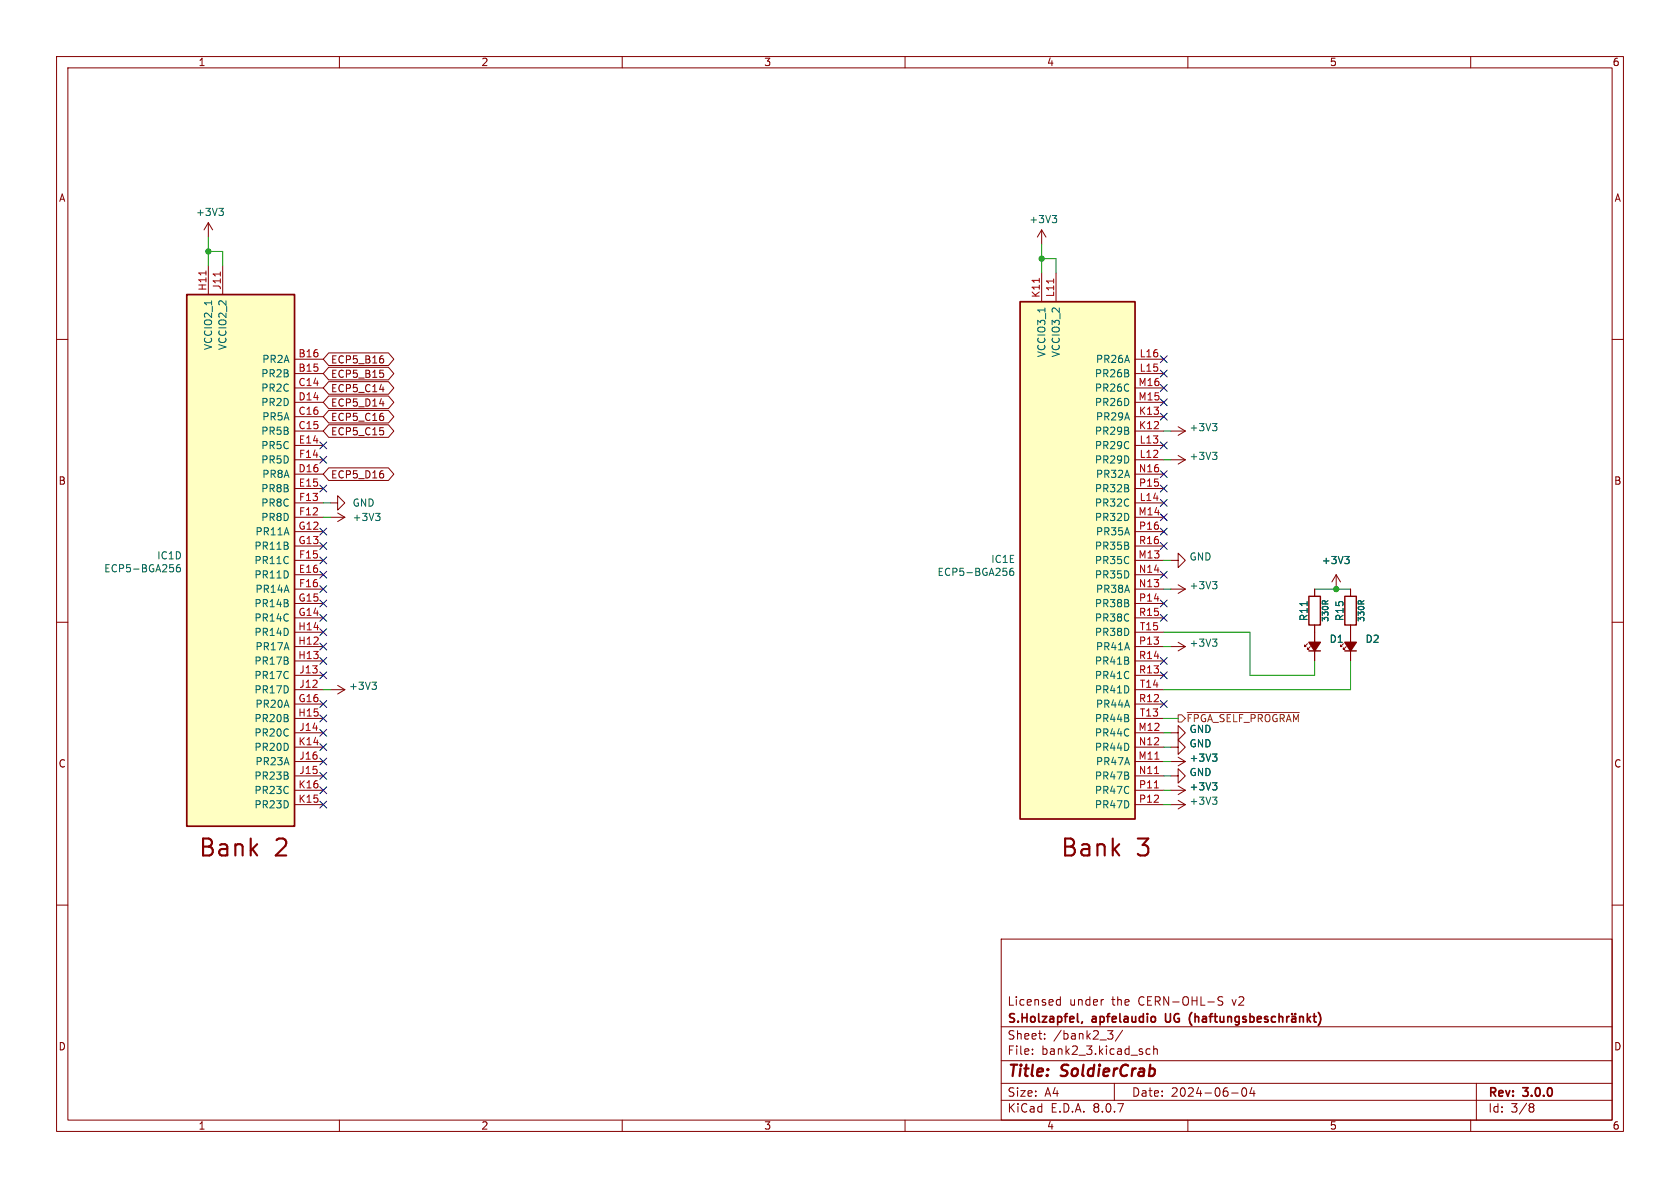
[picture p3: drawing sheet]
<svg xmlns="http://www.w3.org/2000/svg" width="297mm" height="210mm" viewBox="0 0 297 210" stroke-linecap="round" stroke-linejoin="round" font-family="sans-serif">
<g fill="none" stroke="#840000" stroke-width=".18">
<path d="M10 10h277v190h-277zM12 12h273v186h-273zM60 10v2M110 10v2M160 10v2M210 10v2M260 10v2M36.8 39.4l-.7 1.2M36.8 39.4v2.5M36.8 39.4l.8 1.2M10 60h2M285 60h2"/>
<path d="M58.4 88.9h1.3v-1.3l1.3 1.3-1.3 1.3v-1.3M58.4 91.4h2.6M59.7 90.7l1.3 .7M61 91.4l-1.3 .8M10 110h2M231.1 113.8l-.5 .5v-.3v.3h.3M231.6 114.3l-.5 .5v-.2v.2h.3M232.4 104.1v1.3M232.4 110.5v6.3M236.2 101.6l-.7 1.3M236.2 101.6v2.5M236.2 101.6l.8 1.3"/>
<path d="M238 114.3l-.5 .5v-.2v.2h.2M238.8 104.1v1.3M238.8 110.5v6.3M285 110h2M58.4 121.9h2.6M59.7 121.2l1.3 .7M61 121.9l-1.3 .8M207 129.5h1.3v-1.2l1.2 1.2-1.2 1.3v-1.3M207 132.1h1.3v-1.3l1.2 1.3-1.2 1.3v-1.3M207 134.6h2.5M208.3 133.9l1.2 .7M209.5 134.6l-1.2 .8"/>
<path d="M10 160h2M177 166h108v32h-108zM186.9 177.6h.6M186.9 176.8h.6M187.5 176.2v1.5M195 176.7h.1M216.2 176.3l-.6-.1-.2 .1v.5l.6 .3 .2 .3-.3 .3-.6-.1M285 160h2M60 198v2M110 198v2M160 198v2M177 194.5h108"/>
<path d="M177 191.5h108M177 187.5h108M177 181.5h108M182.5 186.3v.1M182.5 185.5v.1M184.7 183.6v.1M184.7 182.8v.1M196.7 182.2l-.5 .6 .5 .1v.5l-.2 .3h-.5M197 191.5v3M198.5 182.1l-1.3 2M203.3 185.5l-.4-.1-.3 .3v.4l.1 .2h.6M204 185.5l.2-.1 .3 .1 .1 .9"/>
<path d="M204 184.9v1.5M210 198v2M217.7 193.2h1.2M219.7 192.4l.2-.1a.81 .81 0 0 1 .6 .6 .81 .81 0 0 1-.3 .8l-.2 .1a.81 .81 0 0 1-.3-1.4zM221.3 192.2l-.3 1.1h.9M221.7 192.8v1M260 198v2M261 191.5v6.5M270.6 195.1l.4 .1 .2 .2-.3 .3M270.6 195.7h.3M270.9 195.7l.2 .2 .1 .4-.2 .2-.4 .1"/>
</g>
<g fill="none" stroke="#840000" stroke-width=".3">
<path d="M190.5 179.2v1.3l.2 .2M206.1 179.2v1.3M210.7 179l-.3 .4M211.3 179.2v1.5M211.3 179.8l.2-.1 .3 .1 .1 .9M212.6 179.8h.6l.1 .9M213.8 179.7h.5M214.3 179.2l-.3 .2v1.3M214.6 179.7h.6M214.8 179.2v1.3l.4 .2M215.7 179.7l.1 .9 .3 .1 .2-.2M216.3 179.7v1"/>
<path d="M217.1 179.8l.2-.1 .3 .1 .1 .9M217.1 179.7v1M219.1 179.8l-.5-.1-.3 .3v.4l.2 .2h.6M219.1 179.7v1.2l-.3 .3-.4-.1M220.3 179.8l-.4-.1-.2 .2 .1 .2 .5 .2v.3h-.6M221 179.8l.4-.1 .3 .3v.4l-.1 .2h-.6M221 179.2v1.5M224.1 179.8l-.3-.1-.2 .2v.2l.5 .2v.3h-.5M225.5 179.8l-.4-.1-.3 .3v.4l.1 .2h.6M226.1 179.8l.2-.1 .4 .1 .1 .9M226.1 179.2v1.5M227.5 179.7v1"/>
<path d="M227.9 179.7l-.3 .1-.1 .2M228.4 179.8h.6l.1 .9M228.4 179.2v.1M229 179.2v.1M229.8 179.8l.2-.1 .3 .1 .1 .9M229.8 179.7v1M231.1 179.2v1.5M231.7 179.7l-.6 .6M232.1 179.7h.6M232.3 179.2v1.3l.4 .2M233.1 179a1.72 1.72 0 0 1 0 2.3M191.3 180.6l-.1 .3"/>
<path d="M210.4 180.8l.3 .5M213.3 180l-.5 .1a.29 .29 0 0 0-.3 .3 .29 .29 0 0 0 .3 .3l.5-.1M222.3 180.2l.7-.2-.1-.2-.4-.1-.2 .2v.7h.6M229.1 180l-.5 .1a.29 .29 0 0 0-.3 .3 .29 .29 0 0 0 .3 .3l.5-.1M231.3 180.1l.4 .6"/>
</g>
<g fill="none" stroke="#006464" stroke-width=".18">
<path d="M38.7 36.8h.8l-.4 .5M39.2 37.3l.3 .3v.3l-.3 .2M66.4 90.7h.8l-.4 .5M66.9 91.2l.3 .3v.3l-.3 .2M237.7 98.4h.8l-.4 .5M238.3 98.9l.2 .2v.3l-.2 .2M231.1 106.3v.8M233.9 106.2h.3M234.8 106.2l-.5 .3M240.2 106.2h.3M241.1 106.2l-.5 .3M65.8 120.6h.7l-.4 .5"/>
<path d="M66.3 121.1l.2 .2v.3l-.2 .3M214.3 133.3h.8l-.4 .5M214.9 133.8l.2 .2v.3l-.2 .3"/>
</g>
<path d="M231.4 105.4h2v5.1h-2zM231.4 115.1h2M237.7 105.4h2.1v5.1h-2.1zM237.7 115.1h2.1" fill="none" stroke="#840000" stroke-width=".25"/>
<g fill="#840000" stroke="#840000" stroke-width=".25">
<path d="M231.4 113.5h2l-1 1.6z"/>
<path d="M237.7 113.5h2.1l-1 1.6z"/>
</g>
<path d="M33 52.1h19.1v94h-19.1z" fill="#ffffc2"/>
<path d="M33 52.1h19.1v94h-19.1z" fill="none" stroke="#840000" stroke-width=".3"/>
<g fill="none" stroke="#840000" stroke-width=".18">
<path d="M36.8 47v5.1M39.4 47v5.1M184.1 40.6l-.7 1.3M184.1 40.6v2.6M184.1 40.6l.8 1.3M52.1 66h5M52.1 63.5h5M52.1 68.6h5M52.1 76.2h5M52.1 73.7h5M52.1 71.1h5M52.1 78.7h5"/>
<path d="M207 76.2h2.5M208.3 75.4l1.2 .8M209.5 76.2l-1.2 .8M52.1 83.8h5M52.1 86.4h5M52.1 91.4h5M52.1 88.9h5M52.1 81.3h5M52.1 99.1h5M52.1 94h5M52.1 96.5h5M207 99.1h1.3v-1.3l1.2 1.3-1.2 1.2v-1.2"/>
<path d="M52.1 101.6h5M52.1 104.1h5M52.1 109.2h5M52.1 106.7h5M52.1 114.3h5M52.1 116.8h5M52.1 111.8h5M52.1 119.4h5M207 104.1h2.5M207 114.3h2.5M208.3 103.4l1.2 .7M208.3 113.5l1.2 .8"/>
<path d="M209.5 104.1l-1.2 .8M209.5 114.3l-1.2 .8M52.1 124.5h5M52.1 127h5M52.1 121.9h5M52.1 129.5h5M52.1 137.2h5M52.1 134.6h5M52.1 132.1h5M52.1 139.7h5M207 137.2h1.3v-1.3l1.2 1.3-1.2 1.2v-1.2M207 139.7h2.5"/>
<path d="M208.3 138.9l1.2 .8M209.5 139.7l-1.2 .8M52.1 142.2h5M207 142.2h2.5M208.3 141.5l1.2 .7M209.5 142.2l-1.2 .8"/>
</g>
<path d="M36.4 47.9v.7M39 48.1v.7" fill="none" stroke="#a90000" stroke-width=".18"/>
<g fill="none" stroke="#006464" stroke-width=".18">
<path d="M186 38.1h.8l-.4 .5M186.6 38.6l.2 .2v.3l-.2 .3M214.3 74.9h.8l-.4 .5M214.9 75.4l.2 .2v.3l-.2 .2M31.8 99.8l-.4 .1a.86 .86 0 0 0 0 1.2l.4-.1 .1-.5-.2-.2h-.3l-.2 .2M214.3 102.8h.8l-.4 .5M214.3 113h.8l-.4 .5M214.9 103.3l.2 .2v.3l-.2 .3M214.9 113.5l.2 .2v.3l-.2 .2M214.3 138.4h.8l-.4 .5M214.9 138.9l.2 .2v.3l-.2 .2M214.3 140.9h.8l-.4 .5"/>
<path d="M214.9 141.4l.2 .2v.3l-.2 .3"/>
</g>
<path d="M180.3 53.3h20.4v91.5h-20.4z" fill="#ffffc2"/>
<path d="M180.3 53.3h20.4v91.5h-20.4z" fill="none" stroke="#840000" stroke-width=".3"/>
<g fill="none" stroke="#840000" stroke-width=".18">
<path d="M184.1 48.3v5M186.7 48.3v5M58.1 67.5h10.6l.9 1.1-.9 1.1h-10.6l-1-1.1zM58.1 70h10.6l.9 1.1-.9 1.1h-10.6l-1-1.1zM58.1 62.4h10.6l.9 1.1-.9 1.1h-10.6l-1-1.1zM58.1 64.9h10.6l.9 1.1-.9 1.2h-10.6l-1-1.2zM58.1 72.5h10.6l.9 1.2-.9 1.1h-10.6l-1-1.1zM58.1 75.1h10.6l.9 1.1-.9 1.1h-10.6l-1-1.1zM67.1 68.8h.8M67.1 71.4h.8M67.2 65.4h.6M67.7 63.4l.1 .2-.1 .5"/>
<path d="M67.7 66l.1 .2-.1 .4M67.8 73.7v.5M67.8 76.2v.5M200.7 76.2h5M200.7 73.7h5M200.7 78.7h5M200.7 66h5M200.7 63.5h5M200.7 71.1h5M200.7 68.6h5M58.1 82.7h10.6l.9 1.1-.9 1.1h-10.6l-1-1.1zM67.8 83.8v.6"/>
<path d="M200.7 81.3h5M200.7 88.9h5M200.7 99.1h5M200.7 91.4h5M200.7 83.8h5M200.7 86.4h5M200.7 94h5M200.7 96.5h5M207 81.3h2.5M208.3 80.5l1.2 .8M209.5 81.3l-1.2 .7M200.7 104.1h5"/>
<path d="M200.7 101.6h5M200.7 114.3h5M200.7 106.7h5M200.7 119.4h5M200.7 116.8h5M200.7 109.2h5M200.7 111.8h5M232.4 104.1v1.3M232.4 110.5v3M232.4 115.1v1.7M238.8 104.1v1.3M238.8 110.5v3"/>
<path d="M238.8 115.1v1.7M200.7 134.6h5M200.7 129.5h5M200.7 137.2h5M200.7 132.1h5M200.7 139.7h5M200.7 124.5h5M200.7 127h5M200.7 121.9h5M200.7 142.2h5"/>
</g>
<path d="M183.7 49.2v.7M186.3 49.3v.7M204.1 139.3h.7M204.1 136.7h.7M204.2 134.2h.7" fill="none" stroke="#a90000" stroke-width=".18"/>
<g fill="none" stroke="#006464" stroke-width=".18">
<path d="M214.3 80h.8l-.4 .4M214.9 80.4l.2 .3v.3l-.2 .2M237.7 98.4h.8l-.4 .5M238.3 98.9l.2 .2v.3l-.2 .2M179.1 100.5h-.4a.86 .86 0 0 0 0 1.2l.5-.1v-.4l-.2-.3h-.3l-.2 .3M231.1 106.3v.8M233.9 106.2h.3M234.8 106.2l-.5 .3M240.2 106.2h.3M241.1 106.2l-.5 .3M214.3 133.3h.8l-.4 .5M214.3 138.4h.8l-.4 .5"/>
<path d="M214.9 133.8l.2 .2v.3l-.2 .3M214.9 138.9l.2 .2v.3l-.2 .2"/>
</g>
<path d="M208.3 126.4h.6l.6 .6-.6 .6h-.6zM209.9 126h19.8" fill="none" stroke="#725600" stroke-width=".18"/>
<g fill="none" stroke="#009600" stroke-width=".18">
<path d="M36.8 41.9v5.1M36.8 44.5h2.6v2.5M184.1 43.2v5.1M184.1 45.7h2.6v2.6M205.7 76.2h1.3M57.1 91.4h1.3M57.1 88.9h1.3M205.7 81.3h1.3M205.7 99.1h1.3M205.7 104.1h1.3M205.7 111.8h15.3v7.6h11.4v-2.6M205.7 114.3h1.3"/>
<path d="M232.4 104.1h6.4M238.8 116.8v5.1h-33.1M57.1 121.9h1.3M205.7 127h2.6M205.7 137.2h1.3M205.7 139.7h1.3M205.7 134.6h1.3M205.7 129.5h1.3M205.7 132.1h1.3M205.7 142.2h1.3"/>
</g>
<g fill="none" stroke="#000084" stroke-width=".18">
<path d="M56.5 78.1l1.3 1.2M57.8 78.1l-1.3 1.2M205.1 73.1l1.2 1.2M205.1 70.5l1.2 1.2M205.1 78.1l1.2 1.2M205.1 65.4l1.2 1.2M205.1 62.9l1.2 1.2M205.1 68l1.2 1.2M206.3 73.1l-1.2 1.2M206.3 70.5l-1.2 1.2M206.3 78.1l-1.2 1.2M206.3 65.4l-1.2 1.2"/>
<path d="M206.3 62.9l-1.2 1.2M206.3 68l-1.2 1.2M56.5 95.9l1.3 1.2M56.5 98.5l1.3 1.2M56.5 93.4l1.3 1.2M56.5 80.7l1.3 1.2M56.5 85.8l1.3 1.2M57.8 95.9l-1.3 1.2M57.8 98.5l-1.3 1.2M57.8 93.4l-1.3 1.2M57.8 80.7l-1.3 1.2M57.8 85.8l-1.3 1.2"/>
<path d="M205.1 90.8l1.2 1.2M205.1 93.4l1.2 1.2M205.1 88.3l1.2 1.2M205.1 83.2l1.2 1.2M205.1 85.8l1.2 1.2M205.1 95.9l1.2 1.2M206.3 90.8l-1.2 1.2M206.3 93.4l-1.2 1.2M206.3 88.3l-1.2 1.2M206.3 83.2l-1.2 1.2M206.3 85.8l-1.2 1.2M206.3 95.9l-1.2 1.2"/>
<path d="M56.5 101l1.3 1.2M56.5 108.6l1.3 1.2M56.5 106.1l1.3 1.2M56.5 113.7l1.3 1.2M56.5 103.5l1.3 1.2M56.5 111.2l1.3 1.2M56.5 118.8l1.3 1.2M56.5 116.2l1.3 1.2M57.8 101l-1.3 1.2M57.8 108.6l-1.3 1.2M57.8 106.1l-1.3 1.2M57.8 113.7l-1.3 1.2"/>
<path d="M57.8 103.5l-1.3 1.2M57.8 111.2l-1.3 1.2M57.8 118.8l-1.3 1.2M57.8 116.2l-1.3 1.2M205.1 106.1l1.2 1.2M205.1 118.8l1.2 1.2M205.1 116.2l1.2 1.2M205.1 101l1.2 1.2M205.1 108.6l1.2 1.2M206.3 106.1l-1.2 1.2M206.3 118.8l-1.2 1.2M206.3 116.2l-1.2 1.2"/>
<path d="M206.3 101l-1.2 1.2M206.3 108.6l-1.2 1.2M56.5 131.5l1.3 1.2M56.5 136.6l1.3 1.2M56.5 134l1.3 1.2M56.5 139.1l1.3 1.2M56.5 123.9l1.3 1.2M56.5 128.9l1.3 1.2M56.5 126.4l1.3 1.2M57.8 131.5l-1.3 1.2M57.8 136.6l-1.3 1.2M57.8 134l-1.3 1.2"/>
<path d="M57.8 139.1l-1.3 1.2M57.8 123.9l-1.3 1.2M57.8 128.9l-1.3 1.2M57.8 126.4l-1.3 1.2M205.1 123.9l1.2 1.2M206.3 123.9l-1.2 1.2M56.5 141.6l1.3 1.2M57.8 141.6l-1.3 1.2"/>
</g>
<g fill="#009600" stroke="#009600" stroke-width=".18">
<circle cx="36.8" cy="44.5" r=".46"/>
<circle cx="184.1" cy="45.7" r=".46"/>
<circle cx="236.2" cy="104.1" r=".46"/>
</g>
<g font-size="4.2" fill="#840000">
<text x="34.9" y="151.9">Bank</text>
<text x="48.6" y="151.9">2</text>
<text x="187.3" y="151.9">Bank</text>
<text x="201" y="151.9">3</text>
</g>
<g font-size="2.8" fill="#840000">
<text x="178" y="190.9">Title:</text>
<text x="187.7" y="190.9">SoldierCrab</text>
</g>
<g font-size="2.1" fill="#840000">
<text x="178" y="178">Licensed</text>
<text x="189" y="178">under</text>
<text x="196.6" y="178">the</text>
<text x="201.4" y="178">CERN-OHL-S</text>
<text x="218.1" y="178">v2</text>
<text x="178" y="184">Sheet:</text>
<text x="178" y="181.2">S.Holzapfel,</text>
<text x="186.2" y="184">/bank2_3/</text>
<text x="193.2" y="181.2">apfelaudio</text>
<text x="206.7" y="181.2">UG</text>
<text x="178" y="186.7">File:</text>
<text x="184.1" y="186.7">bank2_3.kicad_sch</text>
<text x="178" y="196.9">KiCad</text>
<text x="178" y="194.1">Size:</text>
<text x="184.7" y="194.1">A4</text>
<text x="185.7" y="196.9">E.D.A.</text>
<text x="193.3" y="196.9">8.0.7</text>
<text x="200" y="194.1">Date:</text>
<text x="207" y="194.1">2024-06-04</text>
<text x="263" y="194.3">Rev:</text>
<text x="263" y="196.9">Id:</text>
<text x="267.1" y="196.9">3/8</text>
<text x="269.4" y="194.3">3.0.0</text>
</g>
<g font-size="1.8" fill="#840000">
<text x="35" y="11.9">1</text>
<text x="85" y="11.9">2</text>
<text x="135" y="11.9">3</text>
<text x="185" y="11.9">4</text>
<text x="235" y="11.9">5</text>
<text x="285" y="11.9">6</text>
<text x="10.3" y="35.9">A</text>
<text x="285.3" y="35.9">A</text>
<text x="58.4" y="64.5">ECP5_B16</text>
<text x="58.4" y="69.5">ECP5_C14</text>
<text x="58.4" y="67">ECP5_B15</text>
<text x="58.4" y="72.1">ECP5_D14</text>
<text x="58.4" y="74.6">ECP5_C16</text>
<text x="58.4" y="77.2">ECP5_C15</text>
<text x="10.3" y="85.9">B</text>
<text x="58.4" y="84.8">ECP5_D16</text>
<text x="285.3" y="85.9">B</text>
<text x="10.3" y="135.9">C</text>
<text x="285.3" y="135.9">C</text>
<text x="10.3" y="185.9">D</text>
<text x="285.3" y="185.9">D</text>
<text x="35" y="199.9">1</text>
<text x="85" y="199.9">2</text>
<text x="135" y="199.9">3</text>
<text x="185" y="199.9">4</text>
<text x="235" y="199.9">5</text>
<text x="285" y="199.9">6</text>
</g>
<g font-size="1.8" fill="#006464">
<text x="34.5" y="38.4">+3V3</text>
<text x="181.9" y="39.6">+3V3</text>
<text x="37.7" y="62" transform="rotate(-90 37.7 62)">VCCIO2_1</text>
<text x="40.2" y="62" transform="rotate(-90 40.2 62)">VCCIO2_2</text>
<text x="46.3" y="64.4">PR2A</text>
<text x="185" y="63.3" transform="rotate(-90 185 63.3)">VCCIO3_1</text>
<text x="187.6" y="63.3" transform="rotate(-90 187.6 63.3)">VCCIO3_2</text>
<text x="193.6" y="64.4">PR26A</text>
<text x="46.1" y="66.9">PR2B</text>
<text x="46.1" y="69.4">PR2C</text>
<text x="46.1" y="72">PR2D</text>
<text x="193.5" y="66.9">PR26B</text>
<text x="193.5" y="72">PR26D</text>
<text x="193.5" y="69.4">PR26C</text>
<text x="46.1" y="77.1">PR5B</text>
<text x="46.3" y="74.5">PR5A</text>
<text x="193.5" y="77.1">PR29B</text>
<text x="193.6" y="74.5">PR29A</text>
<text x="210.2" y="76.4">+3V3</text>
<text x="46.1" y="79.6">PR5C</text>
<text x="46.1" y="82.1">PR5D</text>
<text x="193.5" y="82.1">PR29D</text>
<text x="193.5" y="79.6">PR29C</text>
<text x="210.2" y="81.5">+3V3</text>
<text x="46.1" y="87.2">PR8B</text>
<text x="46.1" y="89.8">PR8C</text>
<text x="46.3" y="84.7">PR8A</text>
<text x="62.2" y="89.8">GND</text>
<text x="193.5" y="89.8">PR32C</text>
<text x="193.5" y="87.2">PR32B</text>
<text x="193.6" y="84.7">PR32A</text>
<text x="45.1" y="94.8">PR11A</text>
<text x="46.1" y="92.3">PR8D</text>
<text x="62.2" y="92.3">+3V3</text>
<text x="193.5" y="92.3">PR32D</text>
<text x="193.6" y="94.8">PR35A</text>
<text x="18.3" y="101.4">ECP5-BGA256</text>
<text x="27.7" y="99.1">IC1D</text>
<text x="44.9" y="99.9">PR11C</text>
<text x="44.9" y="97.4">PR11B</text>
<text x="175.1" y="99.7">IC1E</text>
<text x="193.5" y="99.9">PR35C</text>
<text x="193.5" y="97.4">PR35B</text>
<text x="210.2" y="99.3">GND</text>
<text x="233.6" y="99.9">+3V3</text>
<text x="44.9" y="102.5">PR11D</text>
<text x="44.9" y="107.5">PR14B</text>
<text x="45.1" y="105">PR14A</text>
<text x="165.6" y="102">ECP5-BGA256</text>
<text x="193.5" y="102.5">PR35D</text>
<text x="193.5" y="107.5">PR38B</text>
<text x="193.6" y="105">PR38A</text>
<text x="210.2" y="104.4">+3V3</text>
<text x="44.9" y="110.1">PR14C</text>
<text x="44.9" y="112.6">PR14D</text>
<text x="193.5" y="110.1">PR38C</text>
<text x="193.5" y="112.6">PR38D</text>
<text x="231.4" y="109.9" transform="rotate(-90 231.4 109.9)">R11</text>
<text x="235" y="113.8">D1</text>
<text x="237.7" y="109.9" transform="rotate(-90 237.7 109.9)">R15</text>
<text x="241.3" y="113.8">D2</text>
<text x="44.9" y="117.7">PR17B</text>
<text x="45.1" y="115.2">PR17A</text>
<text x="193.5" y="117.7">PR41B</text>
<text x="193.6" y="115.2">PR41A</text>
<text x="210.2" y="114.5">+3V3</text>
<text x="44.9" y="122.8">PR17D</text>
<text x="44.9" y="120.2">PR17C</text>
<text x="45.1" y="125.3">PR20A</text>
<text x="61.6" y="122.1">+3V3</text>
<text x="193.5" y="120.2">PR41C</text>
<text x="193.5" y="122.8">PR41D</text>
<text x="193.6" y="125.3">PR44A</text>
<text x="44.9" y="127.9">PR20B</text>
<text x="44.9" y="130.4">PR20C</text>
<text x="193.5" y="130.4">PR44C</text>
<text x="193.5" y="127.9">PR44B</text>
<text x="210.2" y="129.8">GND</text>
<text x="44.9" y="132.9">PR20D</text>
<text x="45.1" y="135.5">PR23A</text>
<text x="193.5" y="132.9">PR44D</text>
<text x="193.6" y="135.5">PR47A</text>
<text x="210.2" y="132.3">GND</text>
<text x="210.2" y="137.4">GND</text>
<text x="210.2" y="134.8">+3V3</text>
<text x="44.9" y="138">PR23B</text>
<text x="44.9" y="143.1">PR23D</text>
<text x="44.9" y="140.6">PR23C</text>
<text x="193.5" y="138">PR47B</text>
<text x="193.5" y="140.6">PR47C</text>
<text x="193.5" y="143.1">PR47D</text>
<text x="210.2" y="139.9">+3V3</text>
<text x="210.2" y="142.5">+3V3</text>
</g>
<g font-size="1.8" fill="#a90000">
<text x="36.6" y="51.5" transform="rotate(-90 36.6 51.5)">H11</text>
<text x="39.1" y="51.3" transform="rotate(-90 39.1 51.3)">J11</text>
<text x="183.9" y="52.7" transform="rotate(-90 183.9 52.7)">K11</text>
<text x="186.4" y="52.6" transform="rotate(-90 186.4 52.6)">L11</text>
<text x="52.7" y="65.8">B15</text>
<text x="52.7" y="63.2">B16</text>
<text x="201.4" y="65.8">L15</text>
<text x="201.4" y="63.2">L16</text>
<text x="52.7" y="68.3">C14</text>
<text x="52.7" y="70.9">D14</text>
<text x="201.2" y="70.9">M15</text>
<text x="201.2" y="68.3">M16</text>
<text x="52.7" y="75.9">C15</text>
<text x="52.7" y="73.4">C16</text>
<text x="201.3" y="75.9">K12</text>
<text x="201.3" y="73.4">K13</text>
<text x="52.7" y="83.6">D16</text>
<text x="52.7" y="78.5">E14</text>
<text x="52.8" y="81">F14</text>
<text x="201.2" y="83.6">N16</text>
<text x="201.4" y="81">L12</text>
<text x="201.4" y="78.5">L13</text>
<text x="52.7" y="86.1">E15</text>
<text x="52.8" y="88.6">F13</text>
<text x="201.3" y="86.1">P15</text>
<text x="201.4" y="88.6">L14</text>
<text x="52.7" y="93.7">G12</text>
<text x="52.8" y="91.2">F12</text>
<text x="201.2" y="91.2">M14</text>
<text x="201.3" y="93.7">P16</text>
<text x="52.7" y="96.3">G13</text>
<text x="52.7" y="101.3">E16</text>
<text x="52.8" y="98.8">F15</text>
<text x="201.2" y="98.8">M13</text>
<text x="201.2" y="101.3">N14</text>
<text x="201.3" y="96.3">R16</text>
<text x="52.7" y="106.4">G15</text>
<text x="52.8" y="103.9">F16</text>
<text x="201.2" y="103.9">N13</text>
<text x="201.3" y="106.4">P14</text>
<text x="52.6" y="111.5">H14</text>
<text x="52.7" y="109">G14</text>
<text x="201.3" y="109">R15</text>
<text x="201.4" y="111.5">T15</text>
<text x="52.6" y="114">H12</text>
<text x="52.6" y="116.6">H13</text>
<text x="52.8" y="119.1">J13</text>
<text x="201.3" y="114">P13</text>
<text x="201.3" y="119.1">R13</text>
<text x="201.3" y="116.6">R14</text>
<text x="52.7" y="124.2">G16</text>
<text x="52.8" y="121.7">J12</text>
<text x="201.3" y="124.2">R12</text>
<text x="201.4" y="121.7">T14</text>
<text x="52.6" y="126.7">H15</text>
<text x="52.7" y="131.8">K14</text>
<text x="52.8" y="129.3">J14</text>
<text x="201.2" y="129.3">M12</text>
<text x="201.2" y="131.8">N12</text>
<text x="201.4" y="126.7">T13</text>
<text x="52.8" y="136.9">J15</text>
<text x="52.8" y="134.4">J16</text>
<text x="201.2" y="134.4">M11</text>
<text x="201.2" y="136.9">N11</text>
<text x="52.7" y="142">K15</text>
<text x="52.7" y="139.4">K16</text>
<text x="201.3" y="139.4">P11</text>
<text x="201.3" y="142">P12</text>
</g>
<text font-size="1.8" fill="#725600" x="209.7" y="127.9">~{FPGA_SELF_PROGRAM}</text>
<g font-size="1.4" fill="#006464">
<text x="235.1" y="110" transform="rotate(-90 235.1 110)">330R</text>
<text x="241.4" y="110" transform="rotate(-90 241.4 110)">330R</text>
</g>
</svg>
